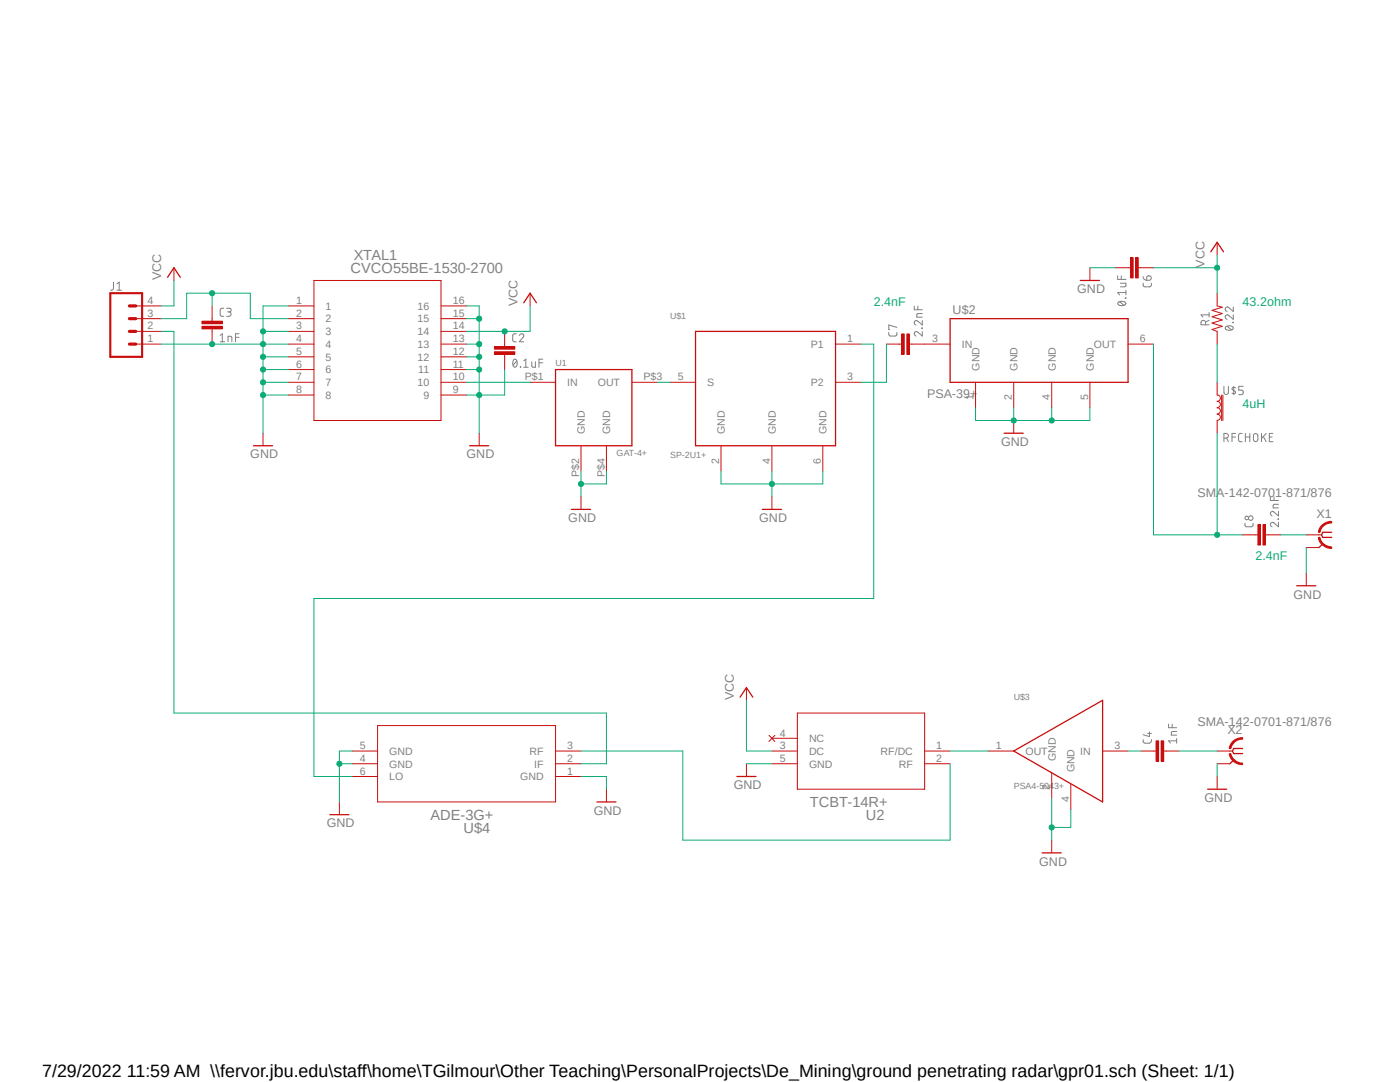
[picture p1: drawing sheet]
<svg xmlns="http://www.w3.org/2000/svg" width="279mm" height="216mm" viewBox="0 0 279 216" stroke-linecap="round" stroke-linejoin="round" font-family="sans-serif">
<path d="M21.4 46l245 127.4M266.4 46l-245 127.4" fill="none" stroke="#fff" stroke-width=".2"/>
<g fill="none" stroke="#808080" stroke-width=".2">
<path d="M22.6 56.3v1.3l-.2 .3h-.3M23.3 57.9h1M23.3 56.6l.5-.3v1.6M223.1 55v.8h1.6M223.6 56.5h1.1v.4l-.2 .3h-.9M223.8 55v.8M224.6 59.4l.1 .1zM224.7 57.9v.9M224.7 58.4h-1.6l.3 .4M228.1 56.5l.1 .6 .3 .1h1.1l.2-.3v-.4M228.1 55.2a.72 .72 0 0 0 .8 .7M229 55.1a.47 .47 0 0 1 .7 .2 .47 .47 0 0 1-.4 .6h-.4v-.5z"/>
<path d="M43.9 66.9l.5-.3v1.6M43.9 68.2h.9M44.7 61.5l-.6 .1-.2 .2 .1 1.1 .7 .2M45.2 61.5l.8 .1a.37 .37 0 0 1 .1 .4 .37 .37 0 0 1-.3 .2h-.4M45.5 68.2v-1.1l.7 .1 .1 1M45.7 62.2a.45 .45 0 0 1 .4 .4 .45 .45 0 0 1-.2 .5h-.7M47 67.3h.7M47.7 66.6h-.7v1.6M102.6 71.7h.2a.98 .98 0 0 1 0 1.6 1.02 1.02 0 0 1-.2-1.6zM103 66.6h-.5l-.2 .3 .1 1.1 .6 .2M103.1 72l-.7 .9M103.6 66.9a.45 .45 0 0 1 .7-.3 .45 .45 0 0 1 .1 .7l-.8 .9h.9"/>
<path d="M103.8 73.2l.1 .1zM104.5 73.3h.9M104.5 72l.4-.3v1.6M106.1 72.2v.8l.3 .3h.4v-1.1M107.6 72.4h.7M108.3 71.7h-.7v1.6M177.4 66.3v.6l.3 .2 1.1-.1 .2-.7M179 65.3l-1.6-.4v.8h.1M182.5 61.1v.7h1.6M183.2 61.1v.7M184 65.4l.1 .2zM184.1 66.2v.9l-.9-.8a.44 .44 0 0 0-.7 .1 .44 .44 0 0 0 .3 .7"/>
<path d="M184.1 64v.9l-.9-.8a.44 .44 0 0 0-.7 .1 .44 .44 0 0 0 .3 .7M184.1 62.6h-1l-.1 .2v.5h1.1M223.1 60.4l.8-.3a.58 .58 0 0 1 .7 .6l-.4 .3h-.6l-.5-.3zM223.4 60.2l.9 .7M240.6 64.8l-.1-.7a.46 .46 0 0 0-.5-.2 .46 .46 0 0 0-.3 .4v.5h1.6M241.3 63.9l-.7 .4M241.3 62.8h-1.6l.4 .4M241.3 62.4v.8M244.3 77.1v1.2a.46 .46 0 0 0 .3 .4 .46 .46 0 0 0 .5-.2l.1-1.4M244.6 65.3l.7-.3a.58 .58 0 0 1 .8 .7l-.8 .2a.58 .58 0 0 1-.7-.6zM244.9 65.1l.9 .7M246 64.3l.1 .1z"/>
<path d="M246.1 62.8v.9l-.9-.8a.44 .44 0 0 0-.7 .2 .44 .44 0 0 0 .4 .6M246.1 61.3v.8l-.9-.7a.44 .44 0 0 0-.7 .1 .44 .44 0 0 0 .4 .6M246.2 77.1v1.6M246.6 77.4l-.6-.1-.1 .4 .6 .4 .1 .2-.2 .3-.5-.2M248.1 77.1h-.9v.8h.6a.46 .46 0 0 1 .3 .4 .46 .46 0 0 1-.3 .4h-.6M244.3 87.4h.4a.47 .47 0 0 0 .5-.4 .47 .47 0 0 0-.5-.5h-.4v1.6M244.8 87.4l.4 .7M245.9 87.2h.7M246.6 86.5h-.7v1.6M247.9 86.5h-.5l-.2 .4v1l.2 .2h.5M248.5 87.2h.9M248.5 86.5v1.6"/>
<path d="M249.4 86.5v1.6M250.2 86.7l.2-.1a.44 .44 0 0 1 .6 .4v.7a.45 .45 0 0 1-.3 .4 .45 .45 0 0 1-.5-.2zM251.8 86.5v1.6M252.1 87.1l.6 1M252.7 86.5l-.9 1M253.3 87.2h.6M253.5 99.1v.8h1.6M254 86.5h-.7v1.6h.7M254.3 99.1v.8M248.5 104.4v.5l.3 .2h1.1l.2-.7M255.1 103.5v.1zM255.1 104.2v.9l-.8-.7a.44 .44 0 0 0-.7 .1 .44 .44 0 0 0 .3 .6"/>
<path d="M255.1 102v1l-.8-.8a.45 .45 0 0 0-.8 .1 .45 .45 0 0 0 .4 .7M255.1 100.6h-.8l-.2 .3v.4h1M228.1 147.6l.2 .6 1.1 .1a.58 .58 0 0 0 .4-.7M229 146.3h.8M229.4 146v1l-1.3-.4M233.2 144.5v.7h1.6M233.9 144.5v.7M234.8 146h-.8l-.2 .2v.5h1M234.8 147.8h-1.6l.4 .5M234.8 147.4v.9"/>
<circle cx="248.8" cy="103.4" r=".37"/>
<circle cx="249.6" cy="103.4" r=".46"/>
</g>
<g fill="none" stroke="#c90d0c" stroke-width=".2">
<path d="M34.7 53.4v2.6M62.7 56h25.3v27.9h-25.3zM105.8 58.5v2.5M27.1 61h5.1M27.1 63.6h5.1M27.1 66.1h5.1M27.1 68.7h5.1M57.6 61h5.1M57.6 63.6h5.1M57.6 66.1h5.1M57.6 68.7h5.1M57.6 71.2h5.1"/>
<path d="M57.6 73.7h5.1M57.6 76.3h5.1M57.6 78.8h5.1M88 61h5.1M88 63.6h5.1M88 66.1h5.1M88 68.7h5.1M88 71.2h5.1M88 73.7h5.1M88 76.3h5.1M88 78.8h5.1M100.7 68.7v.5"/>
<path d="M100.7 70.7v.5M105.8 76.3h5.1M126.1 76.3h5.1M184.5 68.7h5.1M194.7 76.3v5.1M202.3 76.3v5.1M209.9 76.3v5.1M217.5 76.3v5.1M225.1 68.7h5.1M52.5 86.4v2.5M95.6 86.4v2.5M116 88.9v5.1"/>
<path d="M116 99.1v2.5M121 88.9v5.1M70.3 149.9h5.1M70.3 154.9h5.1M70.3 152.4h5.1M75.4 144.8h35.5v15.2h-35.5zM110.9 149.9h5.1M110.9 154.9h5.1M110.9 152.4h5.1M197.2 149.9h5.1M209.9 154.2v5.1M213.7 156.5v5"/>
<path d="M220 149.9h5.1"/>
</g>
<path d="M33.4 55.3l1.3-1.9 1.3 1.9M104.5 60.4l1.3-1.9 1.3 1.9M110.9 73.7h15.2v15.2h-15.2zM189.6 63.6h35.5v12.7h-35.5zM50.6 88.9h3.8M93.7 88.9h3.8M114 101.6h3.9M202.3 149.9l17.7-10.2v20.3z" fill="none" stroke="#c90d0c" stroke-width=".25"/>
<path d="M22 58.5h6.4v12.7h-6.4z" fill="none" stroke="#c90d0c" stroke-width=".42"/>
<path d="M25.8 63.6h1.3M25.8 66.1h1.3M25.8 68.7h1.3M25.8 61h1.3" fill="none" stroke="#c90d0c" stroke-width=".64"/>
<path d="M98.7 70.2h4v.5h-4z" fill-rule="evenodd" fill="#c90d0c"/>
<path d="M98.7 70.2h4v.5h-4z" fill="none" stroke="#c90d0c" stroke-width=".2"/>
<path d="M98.7 69.2h4v.5h-4z" fill-rule="evenodd" fill="#c90d0c"/>
<path d="M42.3 63.6v.5M42.3 65.6v.5M98.7 69.2h4v.5h-4zM100.7 66.1v2.6M100.7 71.2v2.5" fill="none" stroke="#c90d0c" stroke-width=".2"/>
<path d="M40.3 65.1h4.1v.5h-4.1z" fill-rule="evenodd" fill="#c90d0c"/>
<path d="M40.3 65.1h4.1v.5h-4.1z" fill="none" stroke="#c90d0c" stroke-width=".2"/>
<path d="M40.3 64.1h4.1v.5h-4.1z" fill-rule="evenodd" fill="#c90d0c"/>
<path d="M40.3 64.1h4.1v.5h-4.1zM42.3 61v2.6M42.3 66.1v2.6M154.1 99.1v2.5M263.2 106.7h.5" fill="none" stroke="#c90d0c" stroke-width=".2"/>
<path d="M152.1 101.6h3.9M264 108.5l-.8 .8M265.8 106.2h-1.8l-.3 .5 .3 .5h1.8" fill="none" stroke="#c90d0c" stroke-width=".25"/>
<path d="M263.8 104.8a2.7 2.7 0 0 1 2-.7v.3a2.35 2.35 0 0 0-2.4 1.9l-.3-.1v-.3z" fill-rule="evenodd" fill="#c90d0c"/>
<path d="M263.8 104.8a2.7 2.7 0 0 1 2-.7v.3a2.35 2.35 0 0 0-2.4 1.9l-.3-.1v-.3z" fill="none" stroke="#c90d0c" stroke-width=".2"/>
<path d="M263.1 107.3l.3-.1a2.44 2.44 0 0 0 2.4 1.9v.3a2.68 2.68 0 0 1-2.7-2.1z" fill-rule="evenodd" fill="#c90d0c"/>
<path d="M260.7 106.7h2.5M260.7 109.3h2.5M263.1 107.3l.3-.1a2.44 2.44 0 0 0 2.4 1.9v.3a2.68 2.68 0 0 1-2.7-2.1zM245.4 149.9h.6" fill="none" stroke="#c90d0c" stroke-width=".2"/>
<path d="M246.2 151.6l-.8 .8M248 149.4h-1.8l-.2 .5 .2 .5h1.8" fill="none" stroke="#c90d0c" stroke-width=".25"/>
<path d="M246 148a2.7 2.7 0 0 1 2-.8v.3a2.35 2.35 0 0 0-2.4 1.9h-.3l.1-.4z" fill-rule="evenodd" fill="#c90d0c"/>
<path d="M246 148a2.7 2.7 0 0 1 2-.8v.3a2.35 2.35 0 0 0-2.4 1.9h-.3l.1-.4z" fill="none" stroke="#c90d0c" stroke-width=".2"/>
<path d="M245.3 150.4h.3a2.46 2.46 0 0 0 2.4 1.9v.3a2.57 2.57 0 0 1-2.7-2.2z" fill-rule="evenodd" fill="#c90d0c"/>
<path d="M225.1 53.4h.5M227.2 53.4h.5M260.7 114.3v2.6M242.9 149.9h2.5M242.9 152.4h2.5M242.9 154.9v2.6M245.3 150.4h.3a2.46 2.46 0 0 0 2.4 1.9v.3a2.57 2.57 0 0 1-2.7-2.2z" fill="none" stroke="#c90d0c" stroke-width=".2"/>
<path d="M258.8 116.9h3.8M241 157.5h3.8" fill="none" stroke="#c90d0c" stroke-width=".25"/>
<path d="M225.6 51.4h.5v4.1h-.5z" fill-rule="evenodd" fill="#c90d0c"/>
<path d="M225.6 51.4h.5v4.1h-.5z" fill="none" stroke="#c90d0c" stroke-width=".2"/>
<path d="M226.7 51.4h.5v4.1h-.5z" fill-rule="evenodd" fill="#c90d0c"/>
<path d="M222.6 53.4h2.5M226.7 51.4h.5v4.1h-.5zM227.7 53.4h2.5M179.5 68.7h.5M181.5 68.7h.5" fill="none" stroke="#c90d0c" stroke-width=".2"/>
<path d="M181 66.6h.5v4.1h-.5z" fill-rule="evenodd" fill="#c90d0c"/>
<path d="M181 66.6h.5v4.1h-.5z" fill="none" stroke="#c90d0c" stroke-width=".2"/>
<path d="M180 66.6h.5v4.1h-.5z" fill-rule="evenodd" fill="#c90d0c"/>
<path d="M176.9 68.7h2.6M180 66.6h.5v4.1h-.5zM182 68.7h2.5M250.5 106.7h.5M252.6 106.7h.5" fill="none" stroke="#c90d0c" stroke-width=".2"/>
<path d="M252.1 104.7h.5v4.1h-.5z" fill-rule="evenodd" fill="#c90d0c"/>
<path d="M252.1 104.7h.5v4.1h-.5z" fill="none" stroke="#c90d0c" stroke-width=".2"/>
<path d="M251 104.7h.5v4.1h-.5z" fill-rule="evenodd" fill="#c90d0c"/>
<path d="M217.5 53.4v2.6M242.9 58.5v2.5l1 .3-2 .6 2 .7-2 .6 2 .6-2 .7 2 .6-2 .6 1 .4v2.6M242.9 48.3v2.6M242.9 76.3v2.5a.64 .64 0 0 1 .7 .7 .64 .64 0 0 1-.7 .6 .64 .64 0 0 1 .7 .6 .64 .64 0 0 1-.7 .7 .64 .64 0 0 1 .7 .6 .64 .64 0 0 1-.7 .6 .64 .64 0 0 1 .7 .7 .64 .64 0 0 1-.7 .6v2.5M243.8 78.8v5.1M244.1 78.8v5.1M202.3 83.9v2.5M248 106.7h2.5M251 104.7h.5v4.1h-.5zM253.1 106.7h2.5M230.2 149.9h.5M232.2 149.9h.5" fill="none" stroke="#c90d0c" stroke-width=".2"/>
<path d="M215.6 56h3.8M241.6 50.2l1.3-1.9 1.3 1.9M200.4 86.4h3.8" fill="none" stroke="#c90d0c" stroke-width=".25"/>
<path d="M231.7 147.8h.5v4.1h-.5z" fill-rule="evenodd" fill="#c90d0c"/>
<path d="M231.7 147.8h.5v4.1h-.5z" fill="none" stroke="#c90d0c" stroke-width=".2"/>
<path d="M230.7 147.8h.5v4.1h-.5z" fill-rule="evenodd" fill="#c90d0c"/>
<g fill="none" stroke="#c90d0c" stroke-width=".2">
<path d="M133.7 76.3h5.1M166.8 76.3h5M166.8 68.7h5M143.9 88.9v5.1M154.1 88.9v5.1M164.2 88.9v5.1M149 137.2v2.5M121 157.5v2.5M149 152.4v2.5M153.5 146.7l1.1 1.3M154.1 149.9h5M154.1 152.4h5"/>
<path d="M154.1 147.3h5M154.6 146.7l-1.1 1.3M159.1 142.3h25.4v15.2h-25.4zM184.5 149.9h5.1M184.5 152.4h5.1M227.7 149.9h2.5M230.7 147.8h.5v4.1h-.5zM232.7 149.9h2.6M67.7 160v2.6M209.9 167.6v2.6"/>
</g>
<path d="M138.8 66.1h28v22.8h-28zM147.7 139.1l1.3-1.9 1.2 1.9M147.1 154.9h3.8M65.8 162.6h3.8M119.1 160h3.8M208 170.2h3.8" fill="none" stroke="#c90d0c" stroke-width=".25"/>
<path d="M105.8 61v5.1h-12.7" fill="none" stroke="#0dab76" stroke-width=".2"/>
<circle cx="100.7" cy="66.1" r=".51" fill="#0dab76"/>
<g fill="none" stroke="#0dab76" stroke-width=".2">
<path d="M34.7 56v5h-2.5M230.2 53.4h12.7M242.9 50.9v7.6"/>
<circle cx="100.7" cy="66.1" r=".51"/>
</g>
<circle cx="242.9" cy="53.4" r=".51" fill="#0dab76"/>
<g fill="none" stroke="#0dab76" stroke-width=".2">
<path d="M52.5 66.1h5.1M57.6 61h-5.1v25.4M93.1 76.3h12.7M149 139.7v10.2h5.1"/>
<circle cx="242.9" cy="53.4" r=".51"/>
</g>
<circle cx="52.5" cy="66.1" r=".51" fill="#0dab76"/>
<g fill="none" stroke="#0dab76" stroke-width=".2">
<path d="M52.5 68.7h5.1"/>
<circle cx="52.5" cy="66.1" r=".51"/>
</g>
<circle cx="52.5" cy="68.7" r=".51" fill="#0dab76"/>
<g fill="none" stroke="#0dab76" stroke-width=".2">
<path d="M52.5 71.2h5.1"/>
<circle cx="52.5" cy="68.7" r=".51"/>
</g>
<circle cx="52.5" cy="71.2" r=".51" fill="#0dab76"/>
<g fill="none" stroke="#0dab76" stroke-width=".2">
<path d="M52.5 73.7h5.1"/>
<circle cx="52.5" cy="71.2" r=".51"/>
</g>
<circle cx="52.5" cy="73.7" r=".51" fill="#0dab76"/>
<g fill="none" stroke="#0dab76" stroke-width=".2">
<path d="M52.5 76.3h5.1"/>
<circle cx="52.5" cy="73.7" r=".51"/>
</g>
<circle cx="52.5" cy="76.3" r=".51" fill="#0dab76"/>
<g fill="none" stroke="#0dab76" stroke-width=".2">
<path d="M52.5 78.8h5.1"/>
<circle cx="52.5" cy="76.3" r=".51"/>
</g>
<circle cx="52.5" cy="78.8" r=".51" fill="#0dab76"/>
<g fill="none" stroke="#0dab76" stroke-width=".2">
<path d="M32.2 68.7h20.3"/>
<circle cx="52.5" cy="78.8" r=".51"/>
</g>
<circle cx="42.3" cy="68.7" r=".51" fill="#0dab76"/>
<g fill="none" stroke="#0dab76" stroke-width=".2">
<path d="M93.1 61h2.5v25.4M93.1 63.6h2.5"/>
<circle cx="42.3" cy="68.7" r=".51"/>
</g>
<circle cx="95.6" cy="63.6" r=".51" fill="#0dab76"/>
<g fill="none" stroke="#0dab76" stroke-width=".2">
<path d="M93.1 68.7h2.5"/>
<circle cx="95.6" cy="63.6" r=".51"/>
</g>
<circle cx="95.6" cy="68.7" r=".51" fill="#0dab76"/>
<g fill="none" stroke="#0dab76" stroke-width=".2">
<path d="M93.1 71.2h2.5"/>
<circle cx="95.6" cy="68.7" r=".51"/>
</g>
<circle cx="95.6" cy="71.2" r=".51" fill="#0dab76"/>
<g fill="none" stroke="#0dab76" stroke-width=".2">
<path d="M93.1 73.7h2.5"/>
<circle cx="95.6" cy="71.2" r=".51"/>
</g>
<circle cx="95.6" cy="73.7" r=".51" fill="#0dab76"/>
<g fill="none" stroke="#0dab76" stroke-width=".2">
<path d="M93.1 78.8h2.5"/>
<circle cx="95.6" cy="73.7" r=".51"/>
</g>
<circle cx="95.6" cy="78.8" r=".51" fill="#0dab76"/>
<g fill="none" stroke="#0dab76" stroke-width=".2">
<path d="M100.7 73.7v5.1h-5.1M116 94v5.1M121 94v2.6h-5"/>
<circle cx="95.6" cy="78.8" r=".51"/>
</g>
<circle cx="115.9" cy="96.6" r=".51" fill="#0dab76"/>
<g fill="none" stroke="#0dab76" stroke-width=".2">
<path d="M154.1 94v5.1M164.2 94v2.6h-10.1"/>
<circle cx="115.9" cy="96.6" r=".51"/>
</g>
<circle cx="154" cy="96.6" r=".51" fill="#0dab76"/>
<g fill="none" stroke="#0dab76" stroke-width=".2">
<path d="M143.9 94v2.6h10.2M194.7 81.4v2.5h22.8v-2.5M209.9 81.4v2.5"/>
<circle cx="154" cy="96.6" r=".51"/>
</g>
<circle cx="209.9" cy="83.9" r=".51" fill="#0dab76"/>
<g fill="none" stroke="#0dab76" stroke-width=".2">
<path d="M202.3 81.4v2.5"/>
<circle cx="209.9" cy="83.9" r=".51"/>
</g>
<circle cx="202.3" cy="83.9" r=".51" fill="#0dab76"/>
<g fill="none" stroke="#0dab76" stroke-width=".2">
<path d="M217.5 53.4h5.1M67.7 152.4h2.6M70.3 149.9h-2.6v10.1M116 154.9h5v2.6M149 152.4h5.1M242.9 152.4v2.5"/>
<circle cx="202.3" cy="83.9" r=".51"/>
</g>
<circle cx="67.7" cy="152.4" r=".51" fill="#0dab76"/>
<g fill="none" stroke="#0dab76" stroke-width=".2">
<path d="M209.9 159.3v8.3M213.7 161.5v3.6h-3.8"/>
<circle cx="67.7" cy="152.4" r=".51"/>
</g>
<circle cx="209.9" cy="165.1" r=".51" fill="#0dab76"/>
<g fill="none" stroke="#0dab76" stroke-width=".2">
<path d="M42.3 58.5v2.5M32.2 63.6h5.1v-5.1h12.7v5.1h7.6M260.7 109.3v5"/>
<circle cx="209.9" cy="165.1" r=".51"/>
</g>
<circle cx="42.3" cy="58.5" r=".51" fill="#0dab76"/>
<g fill="none" stroke="#0dab76" stroke-width=".2">
<path d="M131.2 76.3h2.5M230.2 68.7v38h17.8M242.9 68.7v7.6M242.9 86.4v20.3"/>
<circle cx="42.3" cy="58.5" r=".51"/>
</g>
<circle cx="242.9" cy="106.7" r=".51" fill="#0dab76"/>
<g fill="none" stroke="#0dab76" stroke-width=".2">
<path d="M32.2 66.1h2.5v76.2h86.3v10.1h-5M171.8 68.7h2.6v50.7h-111.7v35.5h7.6M176.9 68.7v7.6h-5.1M255.6 106.7h5.1M116 149.9h20.3v17.7h53.3v-15.2M189.6 149.9h7.6M225.1 149.9h2.6M235.3 149.9h7.6"/>
<circle cx="242.9" cy="106.7" r=".51"/>
</g>
<text font-size="3.6" x="8.4" y="214.9">7/29/2022 11:59 AM \\fervor.jbu.edu\staff\home\TGilmour\Other Teaching\PersonalProjects\De_Mining\ground penetrating radar\gpr01.sch (Sheet: 1/1)</text>
<g font-size="2.9" fill="#808080">
<text x="70.6" y="51.9">XTAL1</text>
<text x="70" y="54.5">CVCO55BE-1530-2700</text>
<text x="161.6" y="161.1">TCBT-14R+</text>
<text x="85.9" y="163.6">ADE-3G+</text>
<text x="92.5" y="166.2">U$4</text>
<text x="172.8" y="163.6">U2</text>
</g>
<g font-size="2.5" fill="#808080">
<text x="240.4" y="53.4" transform="rotate(-90 240.4 53.4)">VCC</text>
<text x="32.2" y="56" transform="rotate(-90 32.2 56)">VCC</text>
<text x="215" y="58.5">GND</text>
<text x="103.3" y="61" transform="rotate(-90 103.3 61)">VCC</text>
<text x="190.1" y="62.6">U$2</text>
<text x="185" y="79.3">PSA-39+</text>
<text x="199.8" y="88.9">GND</text>
<text x="50" y="91.5">GND</text>
<text x="93.1" y="91.5">GND</text>
<text x="239" y="99.1">SMA-142-0701-871/876</text>
<text x="113.4" y="104.2">GND</text>
<text x="151.5" y="104.2">GND</text>
<text x="262.7" y="103.4">X1</text>
<text x="258.2" y="119.4">GND</text>
<text x="146.4" y="139.7" transform="rotate(-90 146.4 139.7)">VCC</text>
<text x="239" y="144.8">SMA-142-0701-871/876</text>
<text x="244.9" y="146.6">X2</text>
<text x="146.4" y="157.5">GND</text>
<text x="240.4" y="160">GND</text>
<text x="65.2" y="165.1">GND</text>
<text x="118.5" y="162.6">GND</text>
<text x="207.4" y="172.7">GND</text>
</g>
<g font-size="2.5" fill="#0dab76">
<text x="174.4" y="61">2.4nF</text>
<text x="248" y="61">43.2ohm</text>
<text x="248" y="81.4">4uH</text>
<text x="250.5" y="111.8">2.4nF</text>
</g>
<g font-size="2.1" fill="#808080">
<text x="29.4" y="65.7">2</text>
<text x="29.4" y="63.2">3</text>
<text x="29.4" y="60.7">4</text>
<text x="59.1" y="60.7">1</text>
<text x="59.1" y="63.2">2</text>
<text x="59.1" y="65.7">3</text>
<text x="65" y="61.8">1</text>
<text x="65" y="64.3">2</text>
<text x="83.3" y="64.3">15</text>
<text x="83.3" y="61.8">16</text>
<text x="90.4" y="65.7">14</text>
<text x="90.4" y="63.2">15</text>
<text x="90.4" y="60.7">16</text>
<text x="29.4" y="68.3">1</text>
<text x="59.1" y="68.3">4</text>
<text x="59.1" y="70.8">5</text>
<text x="65" y="66.9">3</text>
<text x="65" y="69.4">4</text>
<text x="65" y="72">5</text>
<text x="83.3" y="72">12</text>
<text x="83.3" y="69.4">13</text>
<text x="83.3" y="66.9">14</text>
<text x="90.4" y="70.8">12</text>
<text x="90.4" y="68.3">13</text>
<text x="161.8" y="69.4">P1</text>
<text x="169.1" y="68.3">1</text>
<text x="186.1" y="68.3">3</text>
<text x="191.9" y="69.4">IN</text>
<text x="218.3" y="69.4">OUT</text>
<text x="227.5" y="68.3">6</text>
<text x="59.1" y="73.4">6</text>
<text x="59.1" y="75.9">7</text>
<text x="65" y="74.5">6</text>
<text x="65" y="77">7</text>
<text x="83.3" y="77">10</text>
<text x="83.5" y="74.5">11</text>
<text x="90.4" y="75.9">10</text>
<text x="90.4" y="73.4">11</text>
<text x="104.8" y="75.9">P$1</text>
<text x="113.2" y="77">IN</text>
<text x="119.3" y="77">OUT</text>
<text x="128.4" y="75.9">P$3</text>
<text x="135.3" y="75.9">5</text>
<text x="141.1" y="77">S</text>
<text x="161.8" y="77">P2</text>
<text x="169.1" y="75.9">3</text>
<text x="195.5" y="74" transform="rotate(-90 195.5 74)">GND</text>
<text x="203.1" y="74" transform="rotate(-90 203.1 74)">GND</text>
<text x="210.7" y="74" transform="rotate(-90 210.7 74)">GND</text>
<text x="218.3" y="74" transform="rotate(-90 218.3 74)">GND</text>
<text x="59.1" y="78.4">8</text>
<text x="65" y="79.6">8</text>
<text x="84.5" y="79.6">9</text>
<text x="90.4" y="78.4">9</text>
<text x="194.3" y="79.8" transform="rotate(-90 194.3 79.8)">1</text>
<text x="201.9" y="79.8" transform="rotate(-90 201.9 79.8)">2</text>
<text x="209.5" y="79.8" transform="rotate(-90 209.5 79.8)">4</text>
<text x="217.2" y="79.8" transform="rotate(-90 217.2 79.8)">5</text>
<text x="116.7" y="86.6" transform="rotate(-90 116.7 86.6)">GND</text>
<text x="121.8" y="86.6" transform="rotate(-90 121.8 86.6)">GND</text>
<text x="144.7" y="86.6" transform="rotate(-90 144.7 86.6)">GND</text>
<text x="154.8" y="86.6" transform="rotate(-90 154.8 86.6)">GND</text>
<text x="165" y="86.6" transform="rotate(-90 165 86.6)">GND</text>
<text x="115.6" y="95.1" transform="rotate(-90 115.6 95.1)">P$2</text>
<text x="120.7" y="95.1" transform="rotate(-90 120.7 95.1)">P$4</text>
<text x="143.6" y="92.5" transform="rotate(-90 143.6 92.5)">2</text>
<text x="153.7" y="92.5" transform="rotate(-90 153.7 92.5)">4</text>
<text x="163.8" y="92.5" transform="rotate(-90 163.8 92.5)">6</text>
<text x="71.8" y="149.5">5</text>
<text x="113.2" y="149.5">3</text>
<text x="155.6" y="147">4</text>
<text x="155.6" y="149.5">3</text>
<text x="161.5" y="148.1">NC</text>
<text x="186.9" y="149.5">1</text>
<text x="198.8" y="149.5">1</text>
<text x="222.4" y="149.5">3</text>
<text x="71.8" y="152.1">4</text>
<text x="71.8" y="154.6">6</text>
<text x="77.7" y="150.6">GND</text>
<text x="77.7" y="153.2">GND</text>
<text x="77.7" y="155.7">LO</text>
<text x="103.8" y="155.7">GND</text>
<text x="105.7" y="150.6">RF</text>
<text x="106.6" y="153.2">IF</text>
<text x="113.2" y="154.6">1</text>
<text x="113.2" y="152.1">2</text>
<text x="155.6" y="152.1">5</text>
<text x="161.5" y="150.6">DC</text>
<text x="161.5" y="153.2">GND</text>
<text x="175.7" y="150.6">RF/DC</text>
<text x="179.4" y="153.2">RF</text>
<text x="186.9" y="152.1">2</text>
<text x="204.6" y="150.6">OUT</text>
<text x="210.7" y="151.8" transform="rotate(-90 210.7 151.8)">GND</text>
<text x="214.5" y="154.1" transform="rotate(-90 214.5 154.1)">GND</text>
<text x="215.6" y="150.6">IN</text>
<text x="209.5" y="157.7" transform="rotate(-90 209.5 157.7)">2</text>
<text x="213.4" y="160" transform="rotate(-90 213.4 160)">4</text>
</g>
<g font-size="1.8" fill="#808080">
<text x="133.7" y="63.6">U$1</text>
<text x="110.9" y="73">U1</text>
<text x="123.1" y="91">GAT-4+</text>
<text x="133.7" y="91.5">SP-2U1+</text>
<text x="202.3" y="139.7">U$3</text>
<text x="202.3" y="157.5">PSA4-5043+</text>
</g>
</svg>
